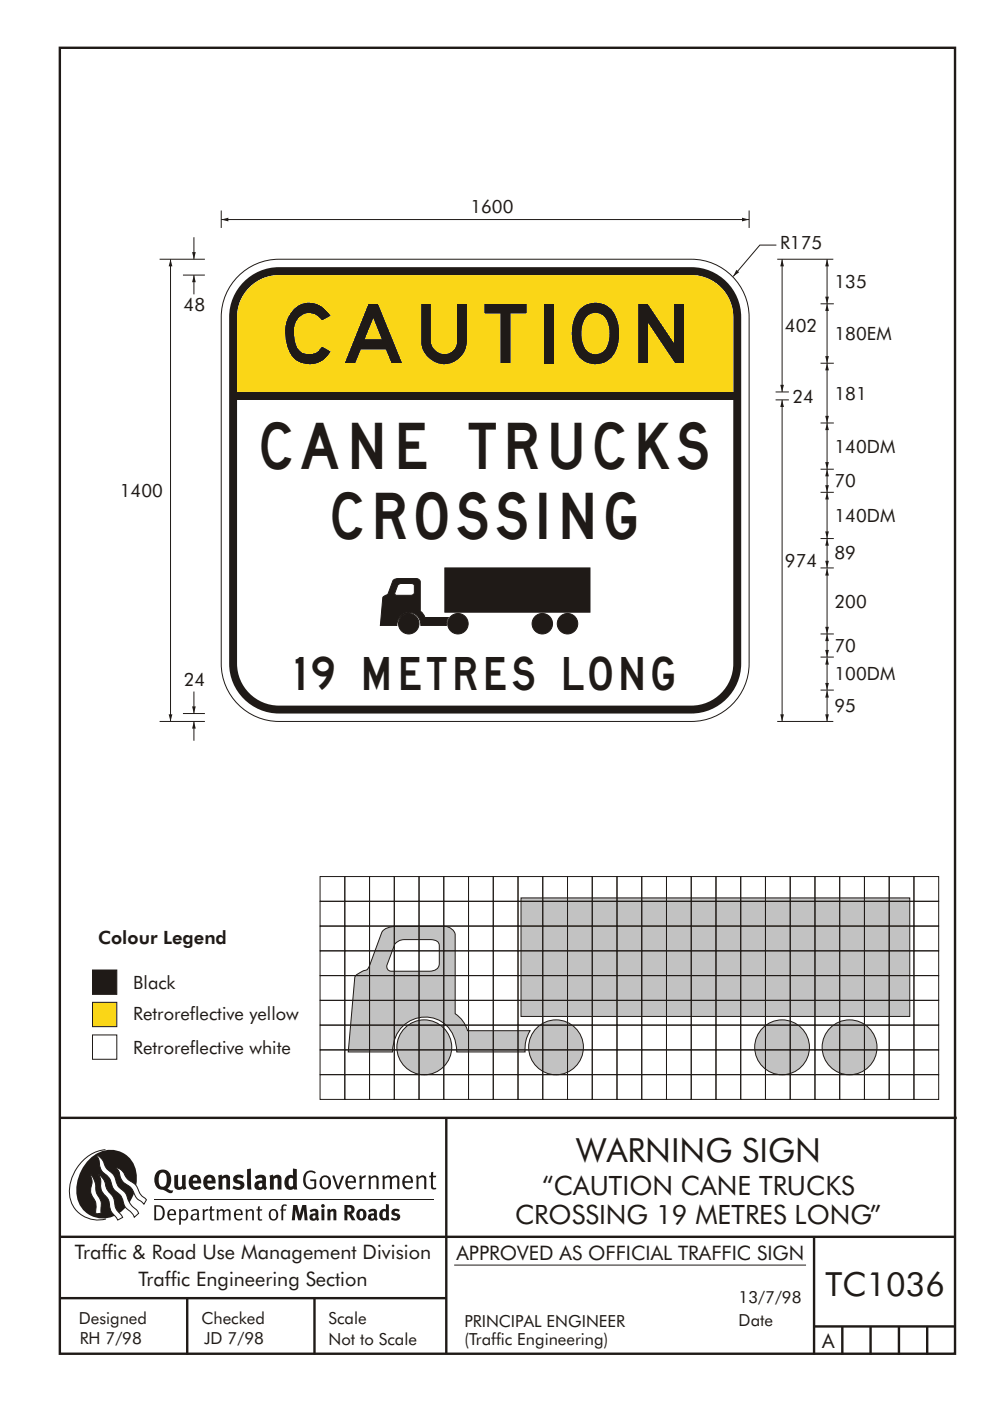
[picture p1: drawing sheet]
<svg xmlns="http://www.w3.org/2000/svg" width="210mm" height="297mm" viewBox="0 0 210 297" stroke-linecap="round" stroke-linejoin="round" font-family="sans-serif">
<path d="M12.7 10.1h189.9v276.9h-189.9zM12.7 237h190.3M94.7 236.9v50.1" fill="none" stroke="#1f1a17" stroke-width=".51"/>
<path d="M19.6 219.4h5.2v5.2h-5.2z" fill-rule="evenodd" fill="#fff" stroke="#1f1a17" stroke-width=".21"/>
<path d="M19.6 205.7h5.2v5.1h-5.2z" fill-rule="evenodd" fill="#1f1a17" stroke="#1f1a17" stroke-width=".21"/>
<path d="M19.6 212.5h5.2v5.2h-5.2z" fill-rule="evenodd" fill="#fad617" stroke="#1f1a17" stroke-width=".21"/>
<path d="M12.7 262.2h190.1M12.7 275.2h82M39.7 275.2v12M66.7 275.2v12M172.7 262.2v25M172.5 281.2h30M178.7 281.2v6M184.7 281.2v6M190.7 281.2v6M196.7 281.2v6" fill="none" stroke="#1f1a17" stroke-width=".51"/>
<path d="M96.4 268.2h74.6" fill="none" stroke="#1f1a17" stroke-width=".21"/>
<path d="M83.8 200.1l.3-.2a2.45 2.45 0 0 1 1.7-.7h5.6a1.56 1.56 0 0 1 1.8 1.3v3.8a1.77 1.77 0 0 1-2 1.6h-8.3a.99 .99 0 0 1-.8-1.2zM81.2 197.4a4.1 4.1 0 0 1 3-1h10.2a2.29 2.29 0 0 1 2.2 1.8v16.7l1.4 1.3 .7 1.1 .5 1.2h13.3l-.9 1.9-.2 1.3v1.3h-14.5a6.8 6.8 0 0 0-6.8-7.4 7 7 0 0 0-6.8 7.4h-9.4l1.4-15.7a3.3 3.3 0 0 1 2.2-1.6 1.28 1.28 0 0 0 1-1.2zM110.5 190.4v25.1h82.5v-25.1zM174.4 222.1a5.8 5.8 0 0 0 11.7 0 5.8 5.8 0 0 0-11.7 0zM160.1 222.1a5.8 5.8 0 0 0 11.6 0 5.8 5.8 0 0 0-11.6 0zM84.2 222.1a5.8 5.8 0 0 0 11.6 0 5.8 5.8 0 0 0-11.6 0zM112.2 222.1a5.8 5.8 0 0 0 11.6 0 5.8 5.8 0 0 0-11.6 0z" fill-rule="evenodd" fill="#c2c2c2" stroke="#1f1a17" stroke-width=".21"/>
<g fill="none" stroke="#1f1a17" stroke-width=".21">
<path d="M46.9 46.5h112M67.9 185.8h5.3v5.3h-5.3zM67.9 191.1h5.3v5.2h-5.3zM67.9 196.3h5.3v5.3h-5.3zM73.2 185.8h5.2v5.3h-5.2zM73.2 191.1h5.2v5.2h-5.2zM73.2 196.3h5.2v5.3h-5.2zM78.4 185.8h5.3v5.3h-5.3zM78.4 191.1h5.3v5.2h-5.3zM78.4 196.3h5.3v5.3h-5.3zM83.7 185.8h5.2v5.3h-5.2zM83.7 191.1h5.2v5.2h-5.2z"/>
<path d="M83.7 196.3h5.2v5.3h-5.2zM88.9 185.8h5.3v5.3h-5.3zM88.9 191.1h5.3v5.2h-5.3zM88.9 196.3h5.3v5.3h-5.3zM94.2 185.8h5.2v5.3h-5.2zM94.2 191.1h5.2v5.2h-5.2zM94.2 196.3h5.2v5.3h-5.2zM99.4 185.8h5.3v5.3h-5.3zM99.4 191.1h5.3v5.2h-5.3zM99.4 196.3h5.3v5.3h-5.3zM104.7 185.8h5.2v5.3h-5.2zM104.7 191.1h5.2v5.2h-5.2z"/>
<path d="M104.7 196.3h5.2v5.3h-5.2zM109.9 185.8h5.3v5.3h-5.3zM109.9 191.1h5.3v5.2h-5.3zM109.9 196.3h5.3v5.3h-5.3zM115.2 185.8h5.2v5.3h-5.2zM115.2 191.1h5.2v5.2h-5.2zM115.2 196.3h5.2v5.3h-5.2zM120.4 185.8h5.3v5.3h-5.3zM120.4 191.1h5.3v5.2h-5.3zM120.4 196.3h5.3v5.3h-5.3zM125.7 185.8h5.2v5.3h-5.2zM125.7 191.1h5.2v5.2h-5.2z"/>
<path d="M125.7 196.3h5.2v5.3h-5.2zM130.9 185.8h5.3v5.3h-5.3zM130.9 191.1h5.3v5.2h-5.3zM130.9 196.3h5.3v5.3h-5.3zM136.2 185.8h5.2v5.3h-5.2zM136.2 191.1h5.2v5.2h-5.2zM136.2 196.3h5.2v5.3h-5.2zM141.4 185.8h5.3v5.3h-5.3zM141.4 191.1h5.3v5.2h-5.3zM141.4 196.3h5.3v5.3h-5.3zM146.7 185.8h5.2v5.3h-5.2zM146.7 191.1h5.2v5.2h-5.2z"/>
<path d="M146.7 196.3h5.2v5.3h-5.2zM151.9 185.8h5.3v5.3h-5.3zM151.9 191.1h5.3v5.2h-5.3zM151.9 196.3h5.3v5.3h-5.3zM157.2 185.8h5.2v5.3h-5.2zM157.2 191.1h5.2v5.2h-5.2zM157.2 196.3h5.2v5.3h-5.2zM162.4 185.8h5.3v5.3h-5.3zM162.4 191.1h5.3v5.2h-5.3zM162.4 196.3h5.3v5.3h-5.3zM167.7 185.8h5.2v5.3h-5.2zM167.7 191.1h5.2v5.2h-5.2z"/>
<path d="M167.7 196.3h5.2v5.3h-5.2zM172.9 185.8h5.3v5.3h-5.3zM172.9 191.1h5.3v5.2h-5.3zM172.9 196.3h5.3v5.3h-5.3zM178.2 185.8h5.2v5.3h-5.2zM178.2 191.1h5.2v5.2h-5.2zM178.2 196.3h5.2v5.3h-5.2zM183.4 185.8h5.3v5.3h-5.3zM183.4 191.1h5.3v5.2h-5.3zM183.4 196.3h5.3v5.3h-5.3zM188.7 185.8h5.2v5.3h-5.2zM188.7 191.1h5.2v5.2h-5.2z"/>
<path d="M188.7 196.3h5.2v5.3h-5.2zM193.9 185.8h5.3v5.3h-5.3zM193.9 191.1h5.3v5.2h-5.3zM193.9 196.3h5.3v5.3h-5.3zM67.9 201.6h5.3v5.2h-5.3zM67.9 206.8h5.3v5.3h-5.3zM67.9 212.1h5.3v5.2h-5.3zM67.9 217.3h5.3v5.3h-5.3zM73.2 201.6h5.2v5.2h-5.2zM73.2 206.8h5.2v5.3h-5.2zM73.2 212.1h5.2v5.2h-5.2zM73.2 217.3h5.2v5.3h-5.2z"/>
<path d="M78.4 201.6h5.3v5.2h-5.3zM78.4 206.8h5.3v5.3h-5.3zM78.4 212.1h5.3v5.2h-5.3zM78.4 217.3h5.3v5.3h-5.3zM83.7 201.6h5.2v5.2h-5.2zM83.7 206.8h5.2v5.3h-5.2zM83.7 212.1h5.2v5.2h-5.2zM83.7 217.3h5.2v5.3h-5.2zM88.9 201.6h5.3v5.2h-5.3zM88.9 206.8h5.3v5.3h-5.3zM88.9 212.1h5.3v5.2h-5.3zM88.9 217.3h5.3v5.3h-5.3z"/>
<path d="M94.2 201.6h5.2v5.2h-5.2zM94.2 206.8h5.2v5.3h-5.2zM94.2 212.1h5.2v5.2h-5.2zM94.2 217.3h5.2v5.3h-5.2zM99.4 201.6h5.3v5.2h-5.3zM99.4 206.8h5.3v5.3h-5.3zM99.4 212.1h5.3v5.2h-5.3zM99.4 217.3h5.3v5.3h-5.3zM104.7 201.6h5.2v5.2h-5.2zM104.7 206.8h5.2v5.3h-5.2zM104.7 212.1h5.2v5.2h-5.2zM104.7 217.3h5.2v5.3h-5.2z"/>
<path d="M109.9 201.6h5.3v5.2h-5.3zM109.9 206.8h5.3v5.3h-5.3zM109.9 212.1h5.3v5.2h-5.3zM109.9 217.3h5.3v5.3h-5.3zM115.2 201.6h5.2v5.2h-5.2zM115.2 206.8h5.2v5.3h-5.2zM115.2 212.1h5.2v5.2h-5.2zM115.2 217.3h5.2v5.3h-5.2zM120.4 201.6h5.3v5.2h-5.3zM120.4 206.8h5.3v5.3h-5.3zM120.4 212.1h5.3v5.2h-5.3zM120.4 217.3h5.3v5.3h-5.3z"/>
<path d="M125.7 201.6h5.2v5.2h-5.2zM125.7 206.8h5.2v5.3h-5.2zM125.7 212.1h5.2v5.2h-5.2zM125.7 217.3h5.2v5.3h-5.2zM130.9 201.6h5.3v5.2h-5.3zM130.9 206.8h5.3v5.3h-5.3zM130.9 212.1h5.3v5.2h-5.3zM130.9 217.3h5.3v5.3h-5.3zM136.2 201.6h5.2v5.2h-5.2zM136.2 206.8h5.2v5.3h-5.2zM136.2 212.1h5.2v5.2h-5.2zM136.2 217.3h5.2v5.3h-5.2z"/>
<path d="M141.4 201.6h5.3v5.2h-5.3zM141.4 206.8h5.3v5.3h-5.3zM141.4 212.1h5.3v5.2h-5.3zM141.4 217.3h5.3v5.3h-5.3zM146.7 201.6h5.2v5.2h-5.2zM146.7 206.8h5.2v5.3h-5.2zM146.7 212.1h5.2v5.2h-5.2zM146.7 217.3h5.2v5.3h-5.2zM151.9 201.6h5.3v5.2h-5.3zM151.9 206.8h5.3v5.3h-5.3zM151.9 212.1h5.3v5.2h-5.3zM151.9 217.3h5.3v5.3h-5.3z"/>
<path d="M157.2 201.6h5.2v5.2h-5.2zM157.2 206.8h5.2v5.3h-5.2zM157.2 212.1h5.2v5.2h-5.2zM157.2 217.3h5.2v5.3h-5.2zM162.4 201.6h5.3v5.2h-5.3zM162.4 206.8h5.3v5.3h-5.3zM162.4 212.1h5.3v5.2h-5.3zM162.4 217.3h5.3v5.3h-5.3zM167.7 201.6h5.2v5.2h-5.2zM167.7 206.8h5.2v5.3h-5.2zM167.7 212.1h5.2v5.2h-5.2zM167.7 217.3h5.2v5.3h-5.2z"/>
<path d="M172.9 201.6h5.3v5.2h-5.3zM172.9 206.8h5.3v5.3h-5.3zM172.9 212.1h5.3v5.2h-5.3zM172.9 217.3h5.3v5.3h-5.3zM178.2 201.6h5.2v5.2h-5.2zM178.2 206.8h5.2v5.3h-5.2zM178.2 212.1h5.2v5.2h-5.2zM178.2 217.3h5.2v5.3h-5.2zM183.4 201.6h5.3v5.2h-5.3zM183.4 206.8h5.3v5.3h-5.3zM183.4 212.1h5.3v5.2h-5.3zM183.4 217.3h5.3v5.3h-5.3z"/>
<path d="M188.7 201.6h5.2v5.2h-5.2zM188.7 206.8h5.2v5.3h-5.2zM188.7 212.1h5.2v5.2h-5.2zM188.7 217.3h5.2v5.3h-5.2zM193.9 201.6h5.3v5.2h-5.3zM193.9 206.8h5.3v5.3h-5.3zM193.9 212.1h5.3v5.2h-5.3zM193.9 217.3h5.3v5.3h-5.3zM67.9 222.6h5.3v5.2h-5.3zM67.9 227.8h5.3v5.3h-5.3zM73.2 222.6h5.2v5.2h-5.2zM73.2 227.8h5.2v5.3h-5.2z"/>
<path d="M78.4 222.6h5.3v5.2h-5.3zM78.4 227.8h5.3v5.3h-5.3zM83.7 222.6h5.2v5.2h-5.2zM83.7 227.8h5.2v5.3h-5.2zM88.9 222.6h5.3v5.2h-5.3zM88.9 227.8h5.3v5.3h-5.3zM94.2 222.6h5.2v5.2h-5.2zM94.2 227.8h5.2v5.3h-5.2zM99.4 222.6h5.3v5.2h-5.3zM99.4 227.8h5.3v5.3h-5.3zM104.7 222.6h5.2v5.2h-5.2zM104.7 227.8h5.2v5.3h-5.2z"/>
<path d="M109.9 222.6h5.3v5.2h-5.3zM109.9 227.8h5.3v5.3h-5.3zM115.2 222.6h5.2v5.2h-5.2zM115.2 227.8h5.2v5.3h-5.2zM120.4 222.6h5.3v5.2h-5.3zM120.4 227.8h5.3v5.3h-5.3zM125.7 222.6h5.2v5.2h-5.2zM125.7 227.8h5.2v5.3h-5.2zM130.9 222.6h5.3v5.2h-5.3zM130.9 227.8h5.3v5.3h-5.3zM136.2 222.6h5.2v5.2h-5.2zM136.2 227.8h5.2v5.3h-5.2z"/>
<path d="M141.4 222.6h5.3v5.2h-5.3zM141.4 227.8h5.3v5.3h-5.3zM146.7 222.6h5.2v5.2h-5.2zM146.7 227.8h5.2v5.3h-5.2zM151.9 222.6h5.3v5.2h-5.3zM151.9 227.8h5.3v5.3h-5.3zM157.2 222.6h5.2v5.2h-5.2zM157.2 227.8h5.2v5.3h-5.2zM162.4 222.6h5.3v5.2h-5.3zM162.4 227.8h5.3v5.3h-5.3zM167.7 222.6h5.2v5.2h-5.2zM167.7 227.8h5.2v5.3h-5.2z"/>
<path d="M172.9 222.6h5.3v5.2h-5.3zM172.9 227.8h5.3v5.3h-5.3zM178.2 222.6h5.2v5.2h-5.2zM178.2 227.8h5.2v5.3h-5.2zM183.4 222.6h5.3v5.2h-5.3zM183.4 227.8h5.3v5.3h-5.3zM188.7 222.6h5.2v5.2h-5.2zM188.7 227.8h5.2v5.3h-5.2zM193.9 222.6h5.3v5.2h-5.3zM193.9 227.8h5.3v5.3h-5.3z"/>
</g>
<g fill="#1f1a17">
<path d="M46.9 46.5l1.5-.3v.7l-1.5-.4 1.5-.3z" fill-rule="evenodd"/>
<path d="M157.4 46.2l1.5 .3-1.5 .4v-.7l1.5 .3z" fill-rule="evenodd"/>
</g>
<path d="M46.9 44.6v3.7M158.9 44.6v3.7M165.9 84.8v68.2" fill="none" stroke="#1f1a17" stroke-width=".21"/>
<g fill="#1f1a17">
<path d="M165.9 84.8l.4 1.5h-.8l.4-1.5 .4 1.5z" fill-rule="evenodd"/>
<path d="M165.5 151.5h.8l-.4 1.5 .4-1.5-.4 1.5z" fill-rule="evenodd"/>
</g>
<path d="M175.5 146.4v6.6" fill="none" stroke="#1f1a17" stroke-width=".21"/>
<g fill="#1f1a17">
<path d="M175.5 146.4l.4 1.5h-.8l.4-1.5 .4 1.5z" fill-rule="evenodd"/>
<path d="M175.1 151.5h.8l-.4 1.5 .4-1.5-.4 1.5z" fill-rule="evenodd"/>
</g>
<path d="M175.5 139.4v6.9" fill="none" stroke="#1f1a17" stroke-width=".21"/>
<g fill="#1f1a17">
<path d="M175.5 139.4l.4 1.5h-.8l.4-1.5 .4 1.5z" fill-rule="evenodd"/>
<path d="M175.1 144.8h.8l-.4 1.5 .4-1.5-.4 1.5z" fill-rule="evenodd"/>
</g>
<path d="M175.5 134.4v4.9" fill="none" stroke="#1f1a17" stroke-width=".21"/>
<g fill="#1f1a17">
<path d="M175.5 134.4l.4 1.5h-.8l.4-1.5 .4 1.5z" fill-rule="evenodd"/>
<path d="M175.1 137.8h.8l-.4 1.5 .4-1.5-.4 1.5z" fill-rule="evenodd"/>
</g>
<path d="M175.5 99.5v4.9" fill="none" stroke="#1f1a17" stroke-width=".21"/>
<g fill="#1f1a17">
<path d="M175.5 99.5l.4 1.5h-.8l.4-1.5 .4 1.5z" fill-rule="evenodd"/>
<path d="M175.1 102.9h.8l-.4 1.5 .4-1.5-.4 1.5z" fill-rule="evenodd"/>
</g>
<path d="M175.5 120.5v13.9" fill="none" stroke="#1f1a17" stroke-width=".21"/>
<g fill="#1f1a17">
<path d="M175.5 120.5l.4 1.5h-.8l.4-1.5 .4 1.5z" fill-rule="evenodd"/>
<path d="M175.1 132.9h.8l-.4 1.5 .4-1.5-.4 1.5z" fill-rule="evenodd"/>
</g>
<path d="M175.5 114.2v6.2" fill="none" stroke="#1f1a17" stroke-width=".21"/>
<g fill="#1f1a17">
<path d="M175.5 114.2l.4 1.5h-.8l.4-1.5 .4 1.5z" fill-rule="evenodd"/>
<path d="M175.1 118.9h.8l-.4 1.5 .4-1.5-.4 1.5z" fill-rule="evenodd"/>
</g>
<path d="M175.5 104.4v9.8" fill="none" stroke="#1f1a17" stroke-width=".21"/>
<g fill="#1f1a17">
<path d="M175.5 104.4l.4 1.5h-.8l.4-1.5 .4 1.5z" fill-rule="evenodd"/>
<path d="M175.1 112.7h.8l-.4 1.5 .4-1.5-.4 1.5z" fill-rule="evenodd"/>
</g>
<path d="M175.5 89.7v9.8" fill="none" stroke="#1f1a17" stroke-width=".21"/>
<g fill="#1f1a17">
<path d="M175.5 89.7l.4 1.5h-.8l.4-1.5 .4 1.5z" fill-rule="evenodd"/>
<path d="M175.1 98h.8l-.4 1.5 .4-1.5-.4 1.5z" fill-rule="evenodd"/>
</g>
<path d="M175.5 77v12.7" fill="none" stroke="#1f1a17" stroke-width=".21"/>
<g fill="#1f1a17">
<path d="M175.5 77l.4 1.5h-.8l.4-1.5 .4 1.5z" fill-rule="evenodd"/>
<path d="M175.1 88.2h.8l-.4 1.5 .4-1.5-.4 1.5z" fill-rule="evenodd"/>
</g>
<path d="M175.5 64.4v12.6" fill="none" stroke="#1f1a17" stroke-width=".21"/>
<g fill="#1f1a17">
<path d="M175.5 64.4l.4 1.5h-.8l.4-1.5 .4 1.5z" fill-rule="evenodd"/>
<path d="M175.1 75.5h.8l-.4 1.5 .4-1.5-.4 1.5z" fill-rule="evenodd"/>
</g>
<path d="M175.5 55v9.4" fill="none" stroke="#1f1a17" stroke-width=".21"/>
<g fill="#1f1a17">
<path d="M175.5 55l.4 1.5h-.8l.4-1.5 .4 1.5z" fill-rule="evenodd"/>
<path d="M175.1 62.9h.8l-.4 1.5 .4-1.5-.4 1.5z" fill-rule="evenodd"/>
</g>
<path d="M165.9 55v28.1" fill="none" stroke="#1f1a17" stroke-width=".21"/>
<g fill="#1f1a17">
<path d="M165.9 55l.4 1.5h-.8l.4-1.5 .4 1.5z" fill-rule="evenodd"/>
<path d="M165.5 81.6h.8l-.4 1.5 .4-1.5-.4 1.5z" fill-rule="evenodd"/>
</g>
<g fill="none" stroke="#1f1a17" stroke-width=".21">
<path d="M164.7 52h-3.5l-5.6 6.6M164.9 55h11.9M174.1 77h2.8M174.1 64.4h2.8M164.6 83.1h2.8M164.6 84.8h2.8M174.1 99.5h2.8M174.1 89.7h2.8M174.1 114.2h2.8M174.1 104.4h2.8M174.1 139.3h2.8M174.1 134.4h2.8"/>
<path d="M174.1 120.4h2.8M164.9 153h11.9M174.1 146.3h2.8"/>
</g>
<path d="M156.2 57.2l.6 .5-1.2 .9z" fill-rule="evenodd" fill="#1f1a17"/>
<path d="M50.5 58.6a12.2 12.2 0 0 1 8.7-3.6h87.5a12.3 12.3 0 0 1 12.2 12.2v73.5a12.3 12.3 0 0 1-12.2 12.3h-87.5a12.3 12.3 0 0 1-12.3-12.3v-73.5a12.2 12.2 0 0 1 3.6-8.6z" fill-rule="evenodd" fill="#fff" stroke="#1f1a17" stroke-width=".21"/>
<path d="M52.2 59.3a10.5 10.5 0 0 1 7-2.7h87.5a10.6 10.6 0 0 1 10.6 10.6v73.5a10.6 10.6 0 0 1-10.6 10.6h-87.5a10.6 10.6 0 0 1-10.6-10.6v-73.5a10.5 10.5 0 0 1 3.6-7.9z" fill-rule="evenodd" fill="#1f1a17"/>
<path d="M52.9 60.9a8.9 8.9 0 0 1 6.3-2.6h87.5a8.9 8.9 0 0 1 8.9 8.9v73.5a8.9 8.9 0 0 1-8.9 8.9h-87.5a8.9 8.9 0 0 1-8.9-8.9v-73.5a8.9 8.9 0 0 1 2.6-6.3z" fill-rule="evenodd" fill="#fff"/>
<path d="M52.9 60.9a8.9 8.9 0 0 1 6.3-2.6h87.5a8.9 8.9 0 0 1 8.9 8.9v16l-105.3-.1v-15.9a8.9 8.9 0 0 1 2.6-6.3z" fill-rule="evenodd" fill="#fad617"/>
<path d="M84.4 124l.7-.3h2.1a.55 .55 0 0 1 .7 .5v1.4a.66 .66 0 0 1-.7 .6l-3.3-.1-.1-.3zM83.5 122.9l1-.2h3.9a.86 .86 0 0 1 .8 .6v6.3l.6 .6 .4 .7h4.9l-.3 .7-.1 1h-5.4a2.55 2.55 0 0 0-2.6-2.8 2.55 2.55 0 0 0-2.5 2.8h-3.5l.5-5.9 .1-.2 1-.5zM94.4 120.4v9.4h30.8v-9.4zM118.2 132.2a2.2 2.2 0 0 0 4.4 0 2.2 2.2 0 0 0-4.4 0zM112.9 132.2a2.17 2.17 0 0 0 4.3 0 2.17 2.17 0 0 0-4.3 0zM84.5 132.2a2.2 2.2 0 0 0 4.4 0 2.2 2.2 0 0 0-4.4 0zM95 132.2a2.17 2.17 0 0 0 4.3 0 2.17 2.17 0 0 0-4.3 0z" fill-rule="evenodd" fill="#1f1a17" stroke="#1f1a17" stroke-width=".21"/>
<path d="M49.6 83.1h106.5v1.7h-106.5z" fill="#1f1a17"/>
<path d="M33.9 55h9.6M38.8 58.3h4.7M33.9 153h9.6M38.8 151.3h4.7M41.1 146.6v4.7" fill="none" stroke="#1f1a17" stroke-width=".21"/>
<path d="M40.8 149.8h.7l-.4 1.5 .4-1.5-.4 1.5z" fill-rule="evenodd" fill="#1f1a17"/>
<path d="M41.1 153v4.1" fill="none" stroke="#1f1a17" stroke-width=".21"/>
<path d="M41.1 153l.4 1.5h-.7z" fill-rule="evenodd" fill="#1f1a17"/>
<path d="M36.2 55v98" fill="none" stroke="#1f1a17" stroke-width=".21"/>
<g fill="#1f1a17">
<path d="M36.2 55l.4 1.5h-.8l.4-1.5 .4 1.5z" fill-rule="evenodd"/>
<path d="M35.8 151.5h.8l-.4 1.5 .4-1.5-.4 1.5z" fill-rule="evenodd"/>
</g>
<path d="M41.1 50.3v4.7" fill="none" stroke="#1f1a17" stroke-width=".21"/>
<path d="M40.8 53.5h.7l-.4 1.5 .4-1.5-.4 1.5z" fill-rule="evenodd" fill="#1f1a17"/>
<path d="M41.1 58.3v4.1" fill="none" stroke="#1f1a17" stroke-width=".21"/>
<g fill="#1f1a17">
<path d="M41.1 58.3l.4 1.5h-.7z" fill-rule="evenodd"/>
<path d="M64.9 248.5a1.61 1.61 0 0 1 2.1 .1l-.2 .2a1.17 1.17 0 0 0-1.4-.1 1.17 1.17 0 0 0-.6 1.2 1.42 1.42 0 0 0 1.2 1.9l.7-.2v-1.2h-.8l-.1-.4h1.3v1.9a1.82 1.82 0 0 1-2.2-.1 1.82 1.82 0 0 1-.6-2.1l.2-.7z" fill-rule="evenodd"/>
<path d="M68.2 249.5a1.77 1.77 0 0 0 .4 2.6 1.39 1.39 0 0 0 1.4-.5 1.39 1.39 0 0 0 .2-1.5 1.19 1.19 0 0 0-2-.6zM68.5 249.7a.83 .83 0 0 1 1 .1 .83 .83 0 0 1 .2 1 .75 .75 0 0 1-.6 1 .75 .75 0 0 1-.8-.8v-.9z" fill-rule="evenodd"/>
<path d="M70.5 249.3l.4-.1 .8 2.4 .8-2.3h.5l-1.1 2.8h-.4z" fill-rule="evenodd"/>
<path d="M73.6 249.6a1.74 1.74 0 0 0 .5 2.5h.9l.5-.3-.2-.3a.89 .89 0 0 1-1.1 .2 .89 .89 0 0 1-.4-.9h1.7a1.15 1.15 0 0 0-.4-1.4 1.15 1.15 0 0 0-1.5 .2zM74 249.8a.67 .67 0 0 1 .8-.2 .67 .67 0 0 1 .3 .8h-1.3z" fill-rule="evenodd"/>
<path d="M76.2 249.3l.4-.1 .1 .4 .5-.3 .5-.1-.2 .5a.61 .61 0 0 0-.8 .6v1.8h-.4z" fill-rule="evenodd"/>
<path d="M78.1 249.3l.5-.1 .1 .4a.89 .89 0 0 1 .9-.4 .89 .89 0 0 1 .7 .8v2.1h-.4v-2.1l-.1-.3-.3-.1-.8 .4v2.1h-.4z" fill-rule="evenodd"/>
<path d="M81.1 249.3l.4-.1 .1 .4a.83 .83 0 0 1 .8-.4 .83 .83 0 0 1 .7 .5 .86 .86 0 0 1 .9-.5 .86 .86 0 0 1 .7 .8v2.1h-.4l-.1-2.3a.5 .5 0 0 0-.8 0l-.2 .2v2.1h-.5v-2.2l-.4-.3-.7 .4v2.1h-.4z" fill-rule="evenodd"/>
<path d="M85.7 249.6a1.74 1.74 0 0 0 .5 2.5h.9l.5-.3-.2-.3a.89 .89 0 0 1-1.1 .2 .89 .89 0 0 1-.4-.9h1.7a1.15 1.15 0 0 0-.5-1.4 1.15 1.15 0 0 0-1.4 .2zM86 249.8a.67 .67 0 0 1 .9-.2 .67 .67 0 0 1 .3 .8h-1.3z" fill-rule="evenodd"/>
<path d="M88.3 249.3l.4-.1 .1 .4a.89 .89 0 0 1 .9-.4 .89 .89 0 0 1 .7 .8v2.1h-.4v-2.1l-.1-.3-.3-.1-.8 .4v2.1h-.4z" fill-rule="evenodd"/>
<path d="M91.5 248.6l.4-.2v.9h.7l-.2 .3h-.5v2.1l.1 .1h.5l.1 .3a.71 .71 0 0 1-1.2-.5v-2h-.3v-.3h.3z" fill-rule="evenodd"/>
<path d="M37 249.2l.8-.2v2a.46 .46 0 0 0 .2 .7 .46 .46 0 0 0 .6-.3v-2.2l.8-.1v2.3l.2 .5-.6 .4-.2-.3a1.03 1.03 0 0 1-1.2 .2 1.03 1.03 0 0 1-.6-1z" fill-rule="evenodd"/>
<path d="M40.4 249.5a1.64 1.64 0 0 0 0 2.3 1.64 1.64 0 0 0 2.3 .1l-.4-.5a.78 .78 0 0 1-.9 .3 .78 .78 0 0 1-.5-.8h1.8a1.37 1.37 0 0 0-.6-1.6 1.37 1.37 0 0 0-1.7 .2zM41 249.8a.48 .48 0 0 1 .7-.1 .48 .48 0 0 1 .2 .6h-1z" fill-rule="evenodd"/>
<path d="M43.5 249.5a1.65 1.65 0 0 0-.2 2 1.65 1.65 0 0 0 1.9 .7l.5-.3-.3-.5a.78 .78 0 0 1-.9 .3 .78 .78 0 0 1-.5-.8h1.8a1.37 1.37 0 0 0-.6-1.6 1.37 1.37 0 0 0-1.7 .2zM44.1 249.8a.48 .48 0 0 1 .6-.1 .48 .48 0 0 1 .2 .6h-.9z" fill-rule="evenodd"/>
<path d="M46.3 249.3l.7-.3 .1 .4a.95 .95 0 0 1 1-.3 .95 .95 0 0 1 .7 .9v2.2h-.8v-2.3l-.3-.2-.5 .3v2.2h-.8z" fill-rule="evenodd"/>
<path d="M49.7 249.4a1.73 1.73 0 0 1 2-.1l-.2 .6-.6-.2a.42 .42 0 0 0-.6 .3l.2 .2a1.23 1.23 0 0 1 1.4 1 1.47 1.47 0 0 1-2.3 .9l-.3-.2 .3-.5 .7 .3a.47 .47 0 0 0 .7-.3 .87 .87 0 0 0-1-.6l-.4-.2-.1-.4z" fill-rule="evenodd"/>
<path d="M54.1 249.5l.3 .6 .3-.2a.62 .62 0 0 1 .9 0v.4a1.21 1.21 0 0 0-1.3 .3 1.21 1.21 0 0 0-.2 1.4 1.19 1.19 0 0 0 1.7 0l.5 .3 .4-.4-.3-.4v-1.3a.96 .96 0 0 0-1.3-1.1zM55 251l.6-.1v.6a.43 .43 0 0 1-.6 .1 .43 .43 0 0 1 0-.6z" fill-rule="evenodd"/>
<path d="M57.2 249.3l.7-.3 .1 .4a.95 .95 0 0 1 1-.3 .95 .95 0 0 1 .7 .9v2.2h-.8v-2.3l-.3-.2-.5 .3v2.2h-.8z" fill-rule="evenodd"/>
<path d="M62.2 247.7v1.6a1.29 1.29 0 0 0-1.4 .1 1.29 1.29 0 0 0-.5 1.3 1.24 1.24 0 0 0 .5 1.4 1.24 1.24 0 0 0 1.5-.1l.1 .2h.7l-.1-4.3zM61.5 249.8h.4l.3 .1v1.5l-.3 .2a.48 .48 0 0 1-.6-.5 1.52 1.52 0 0 1 .2-1.3z" fill-rule="evenodd"/>
<path d="M52.4 247.9l.8-.2 .2 4.5h-.8l-.1-.2z" fill-rule="evenodd"/>
</g>
<path d="M22.4 243.8a9 9 0 0 0-7.4 10.8 6.2 6.2 0 0 0 7.5 3.8M32.7 254.3h59.4" fill="none" stroke="#1f1a17" stroke-width=".21"/>
<path d="M19.1 245.6a5.7 5.7 0 0 1 6.5-1.4 5.7 5.7 0 0 1 3.4 5.7 8.6 8.6 0 0 1-6.2 8.4 5.7 5.7 0 0 1-6.5-7.1 9.9 9.9 0 0 1 2.8-5.6z" fill-rule="evenodd" fill="#1f1a17"/>
<path d="M24.4 247.5a3.1 3.1 0 0 1 2.3 2.1l.8 .8a3.2 3.2 0 0 1 2 2.3l.4 .7 1.2 1-.6 .9-.2-.3a3.5 3.5 0 0 1-1.9-2 3.8 3.8 0 0 0-2.1-2.2 3.5 3.5 0 0 1-1-2.3zM20.4 244.9a3.4 3.4 0 0 1 1.9 2.4l.7 .9a3.3 3.3 0 0 1 1.7 2.5 4.4 4.4 0 0 0 1.7 2l.3 .3a6.1 6.1 0 0 0 2.5 3.7l.2 .5-.9 .9a6.1 6.1 0 0 0-1.9-2.2l-.4-.7a3.6 3.6 0 0 0-1.9-2.9l-.6-1a3.6 3.6 0 0 0-1.9-2.8 3.7 3.7 0 0 1-.8-2.4zM21 249.1a3.4 3.4 0 0 1 1.5 2.7l.6 .9a3.8 3.8 0 0 1 1.4 3.1l.3 .8 1.2 1.5-1 .6-.5-.8a3.2 3.2 0 0 1-1.3-2.8 4.3 4.3 0 0 0-1.4-2.2 4.7 4.7 0 0 1-.5-2.9zM19.2 249a5.1 5.1 0 0 1 1.2 3.7l.3 .7a3.1 3.1 0 0 1 .7 3l.1 .8-1.1 .2-.1-.8a3.5 3.5 0 0 0-.9-3.2 3.6 3.6 0 0 1 .1-2.6z" fill-rule="evenodd" fill="#fff" stroke="#1f1a17" stroke-width=".21"/>
<g fill="#1f1a17">
<path d="M33.4 248.4a2.51 2.51 0 0 0 .4 3.7l.8 .2a2.78 2.78 0 0 0 2 .6l.2-.5h-.6l-.7-.4a2.56 2.56 0 0 0 0-3.8 1.83 1.83 0 0 0-2.1 .2zM34 248.8a.87 .87 0 0 1 1 0 .87 .87 0 0 1 .4 .9v.4a1.17 1.17 0 0 1-.9 1.5h-.3a2.38 2.38 0 0 1-.2-2.8z" fill-rule="evenodd"/>
<path d="M33.1 255.8v2.6a1.12 1.12 0 0 0 1.2-.3 1.12 1.12 0 0 0 .2-1.1l-.1-.6-.3-.4zM32.7 255.5h1.1a1.67 1.67 0 0 1 1.2 1.7 1.67 1.67 0 0 1-1.3 1.5h-1zM36.1 256.8l-.2 .6h1.1a.55 .55 0 0 0-.3-.7 .55 .55 0 0 0-.6 .1zM35.8 256.7a.95 .95 0 0 1 1.2-.2 .95 .95 0 0 1 .4 1.1h-1.5a.72 .72 0 0 0 .4 .8 .72 .72 0 0 0 .9-.1l.1 .2a1.15 1.15 0 0 1-1.5 0 1.15 1.15 0 0 1-.2-1.5zM38.4 257v1.2a.7 .7 0 0 0 .9 .1 .7 .7 0 0 0 .2-.9 .61 .61 0 0 0-.4-.7 .61 .61 0 0 0-.7 .3zM38 256.4l.3-.1 .1 .4a.95 .95 0 0 1 1.2-.2 .95 .95 0 0 1 .3 1.2 .92 .92 0 0 1-.5 1 .92 .92 0 0 1-1-.2v1.1l-.4 .1zM40.9 257.8a.5 .5 0 0 0 .2 .7 .5 .5 0 0 0 .7-.3v-.7zM40.5 256.7a1 1 0 0 1 1.7 .2v1.4l.2 .3-.2 .2-.3-.3a.78 .78 0 0 1-1.4-.1 .78 .78 0 0 1 .8-1.1h.5a.58 .58 0 0 0-.3-.7 .58 .58 0 0 0-.7 .3zM43 256.4l.3-.1 .1 .4 .3-.3h.5l-.2 .3a.52 .52 0 0 0-.6 .6v1.4h-.4zM44.6 255.8l.4-.1-.1 .7h.6l-.1 .3h-.5v1.5a.35 .35 0 0 0 .6 .3v.2a.57 .57 0 0 1-.6 .1 .57 .57 0 0 1-.3-.5v-1.6h-.3v-.3h.3zM45.9 256.4l.4-.1 .1 .4 .2-.2a.64 .64 0 0 1 1 .2 .7 .7 0 0 1 .8-.4 .7 .7 0 0 1 .5 .7v1.7h-.4v-1.7l-.2-.3-.7 .3v1.7h-.3v-1.6a.38 .38 0 0 0-.3-.5 .38 .38 0 0 0-.5 .3l-.1 .1v1.7h-.4zM50.2 256.8l-.2 .6h1.1a.55 .55 0 0 0-.2-.7 .55 .55 0 0 0-.7 .1zM49.9 256.7a.95 .95 0 0 1 1.2-.2 .95 .95 0 0 1 .4 1.1h-1.5a.72 .72 0 0 0 .4 .8 .72 .72 0 0 0 .9-.1l.1 .2a1.15 1.15 0 0 1-1.5 0 1.15 1.15 0 0 1-.2-1.5zM52.1 256.4l.3-.1 .1 .4a.72 .72 0 0 1 .8-.4 .72 .72 0 0 1 .6 .7v1.7h-.4v-1.5a.45 .45 0 0 0-.3-.6 .45 .45 0 0 0-.5 .3l-.2 .1v1.7h-.3zM54.7 255.8l.4-.1v.7h.6l-.1 .3h-.5v1.5a.35 .35 0 0 0 .5 .3v.2a.57 .57 0 0 1-.6 .1 .57 .57 0 0 1-.3-.5v-1.6h-.3v-.3h.3zM57.6 256.8l-.2 .7a.65 .65 0 0 0 .3 .9 .65 .65 0 0 0 .8-.3l.1-.1a.93 .93 0 0 0-.7-1.4zM57.3 256.7a1.12 1.12 0 0 1 1.4 0 1.12 1.12 0 0 1 .2 1.4 1.01 1.01 0 0 1-1.2 .7 1.01 1.01 0 0 1-.7-1.2zM59.9 255.5l.5-.2 .5 .2-.2 .2-.3-.1-.3 .2v.6h.6l-.1 .3h-.5v2h-.4v-2h-.2v-.3h.2zM62.2 255.5l-.3 3.2h.7l.1-2.2 .6 2.2h.5l.7-2.2 .1 2.2h.7l-.3-3.2h-.9l-.5 2.1-.5-2.1zM65.7 256.6l.3 .5a.51 .51 0 0 1 .5-.3 .51 .51 0 0 1 .4 .4v.1a.88 .88 0 0 0-1.1 .3 .88 .88 0 0 0 .2 1.1 .9 .9 0 0 0 1.1-.1l.3 .3 .4-.4-.3-.3v-1.1a.87 .87 0 0 0-.4-.8 .87 .87 0 0 0-1 .1zM66.4 257.8l.5-.1v.5l-.1 .1h-.3l-.2-.1zM68.2 256.4v2.3h.6v-2.4zM68.1 255.7a.4 .4 0 0 0 .8 0 .4 .4 0 0 0-.8 0zM69.4 256.4l.1 2.3h.6v-1.7a.33 .33 0 0 1 .4-.2 .33 .33 0 0 1 .2 .4v1.5h.7v-1.7a.75 .75 0 0 0-.6-.7 .75 .75 0 0 0-.8 .3v-.3zM73.1 255.5v3.2h.6v-1.3l.3 .2 .7 1.1h.7l-.9-1.4a.94 .94 0 0 0 .7-1 .94 .94 0 0 0-.9-.8zM73.7 256a.51 .51 0 0 1 .7 .1 .51 .51 0 0 1-.1 .8h-.6zM75.9 256.6a1.19 1.19 0 0 0-.1 1.8 1.19 1.19 0 0 0 1.7-.1 1.19 1.19 0 0 0 0-1.6 1.19 1.19 0 0 0-1.6-.1zM76.5 256.8h.2a.99 .99 0 0 1 0 1.5 1.06 1.06 0 0 1-.2-1.5zM78.1 256.6l.3 .5a.51 .51 0 0 1 .5-.3 .51 .51 0 0 1 .4 .4v.1a.88 .88 0 0 0-1.1 .3 .88 .88 0 0 0 .2 1.1 .9 .9 0 0 0 1.1-.1l.3 .3 .4-.4-.2-.3v-1.1a.87 .87 0 0 0-.5-.8 .87 .87 0 0 0-1 .1zM78.9 257.8l.4-.1v.5l-.1 .1h-.3l-.2-.1zM81.9 255.3v1.1a1.2 1.2 0 0 0-1.4 .6 1.2 1.2 0 0 0 .2 1.5l.5 .3 .8-.2v.1h.6l-.1-3.3zM81.4 256.9l.5 .1-.1 1.2a.46 .46 0 0 1-.5 0 .46 .46 0 0 1-.2-.6zM83.3 256.5a.79 .79 0 0 0-.2 1 .79 .79 0 0 0 1 .3 .33 .33 0 0 1 0 .5 .33 .33 0 0 1-.5 0l-.5-.2-.2 .4a1.15 1.15 0 0 0 1.2 .3 1.15 1.15 0 0 0 .8-1 1.49 1.49 0 0 0-1.2-.7 .4 .4 0 0 1 .3-.4 .4 .4 0 0 1 .4 .1l.2 .1 .2-.4a1.47 1.47 0 0 0-1.5 0z" fill-rule="evenodd"/>
</g>
<text font-size="12.6" fill="#1f1a17" x="60.4" y="77">CAUTION</text>
<g font-size="9.8" fill="#1f1a17">
<text x="55.5" y="99.5">CANE TRUCKS</text>
<text x="70.5" y="114.2">CROSSING</text>
</g>
<g font-size="7.1" fill="#1f1a17">
<text x="122.3" y="246.4">WARNING SIGN</text>
<text x="175.2" y="274.8">TC1036</text>
</g>
<text font-size="7" fill="#1f1a17" x="62.8" y="146.3">19 METRES LONG</text>
<g font-size="5.6" fill="#1f1a17">
<text x="115.1" y="253.5">“CAUTION CANE TRUCKS</text>
<text x="109.3" y="259.4">CROSSING 19 METRES LONG”</text>
</g>
<g font-size="4.2" fill="#1f1a17">
<text x="15.9" y="267">Traffic &amp; Road Use Management Division</text>
<text x="96.9" y="267.2">APPROVED AS OFFICIAL TRAFFIC SIGN</text>
<text x="29.4" y="272.6">Traffic Engineering Section</text>
<text x="174.4" y="285.8">A</text>
</g>
<g font-size="3.9" fill="#1f1a17">
<text x="99.8" y="45.2">1600</text>
<text x="165.5" y="52.7">R175</text>
<text x="177.1" y="61.1">135</text>
<text x="39" y="66">48</text>
<text x="166.5" y="70.4">402</text>
<text x="177.1" y="72.1">180EM</text>
<text x="168.1" y="85.4">24</text>
<text x="177.1" y="84.7">181</text>
<text x="177.1" y="96">140DM</text>
<text x="25.4" y="105.3">1400</text>
<text x="177.1" y="103.3">70</text>
<text x="177.1" y="110.7">140DM</text>
<text x="177.1" y="118.6">89</text>
<text x="166.5" y="120.2">974</text>
<text x="177.1" y="128.8">200</text>
<text x="177.1" y="138.2">70</text>
<text x="39" y="145.5">24</text>
<text x="177.1" y="144.2">100DM</text>
<text x="177.1" y="151">95</text>
<text x="20.8" y="200.2">Colour Legend</text>
<text x="28.3" y="209.7">Black</text>
<text x="28.3" y="216.2">Retroreflective yellow</text>
<text x="28.3" y="223.4">Retroreflective white</text>
</g>
<g font-size="3.5" fill="#1f1a17">
<text x="16.7" y="280.7">Designed</text>
<text x="42.7" y="280.7">Checked</text>
<text x="69.7" y="280.7">Scale</text>
<text x="98.5" y="281.4">PRINCIPAL ENGINEER</text>
<text x="156.7" y="281.2">Date</text>
<text x="156.7" y="276.2">13/7/98</text>
<text x="16.9" y="284.9">RH 7/98</text>
<text x="43.3" y="284.9">JD 7/98</text>
<text x="69.7" y="285.2">Not to Scale</text>
<text x="98.5" y="285.1">(Traffic Engineering)</text>
</g>
</svg>
